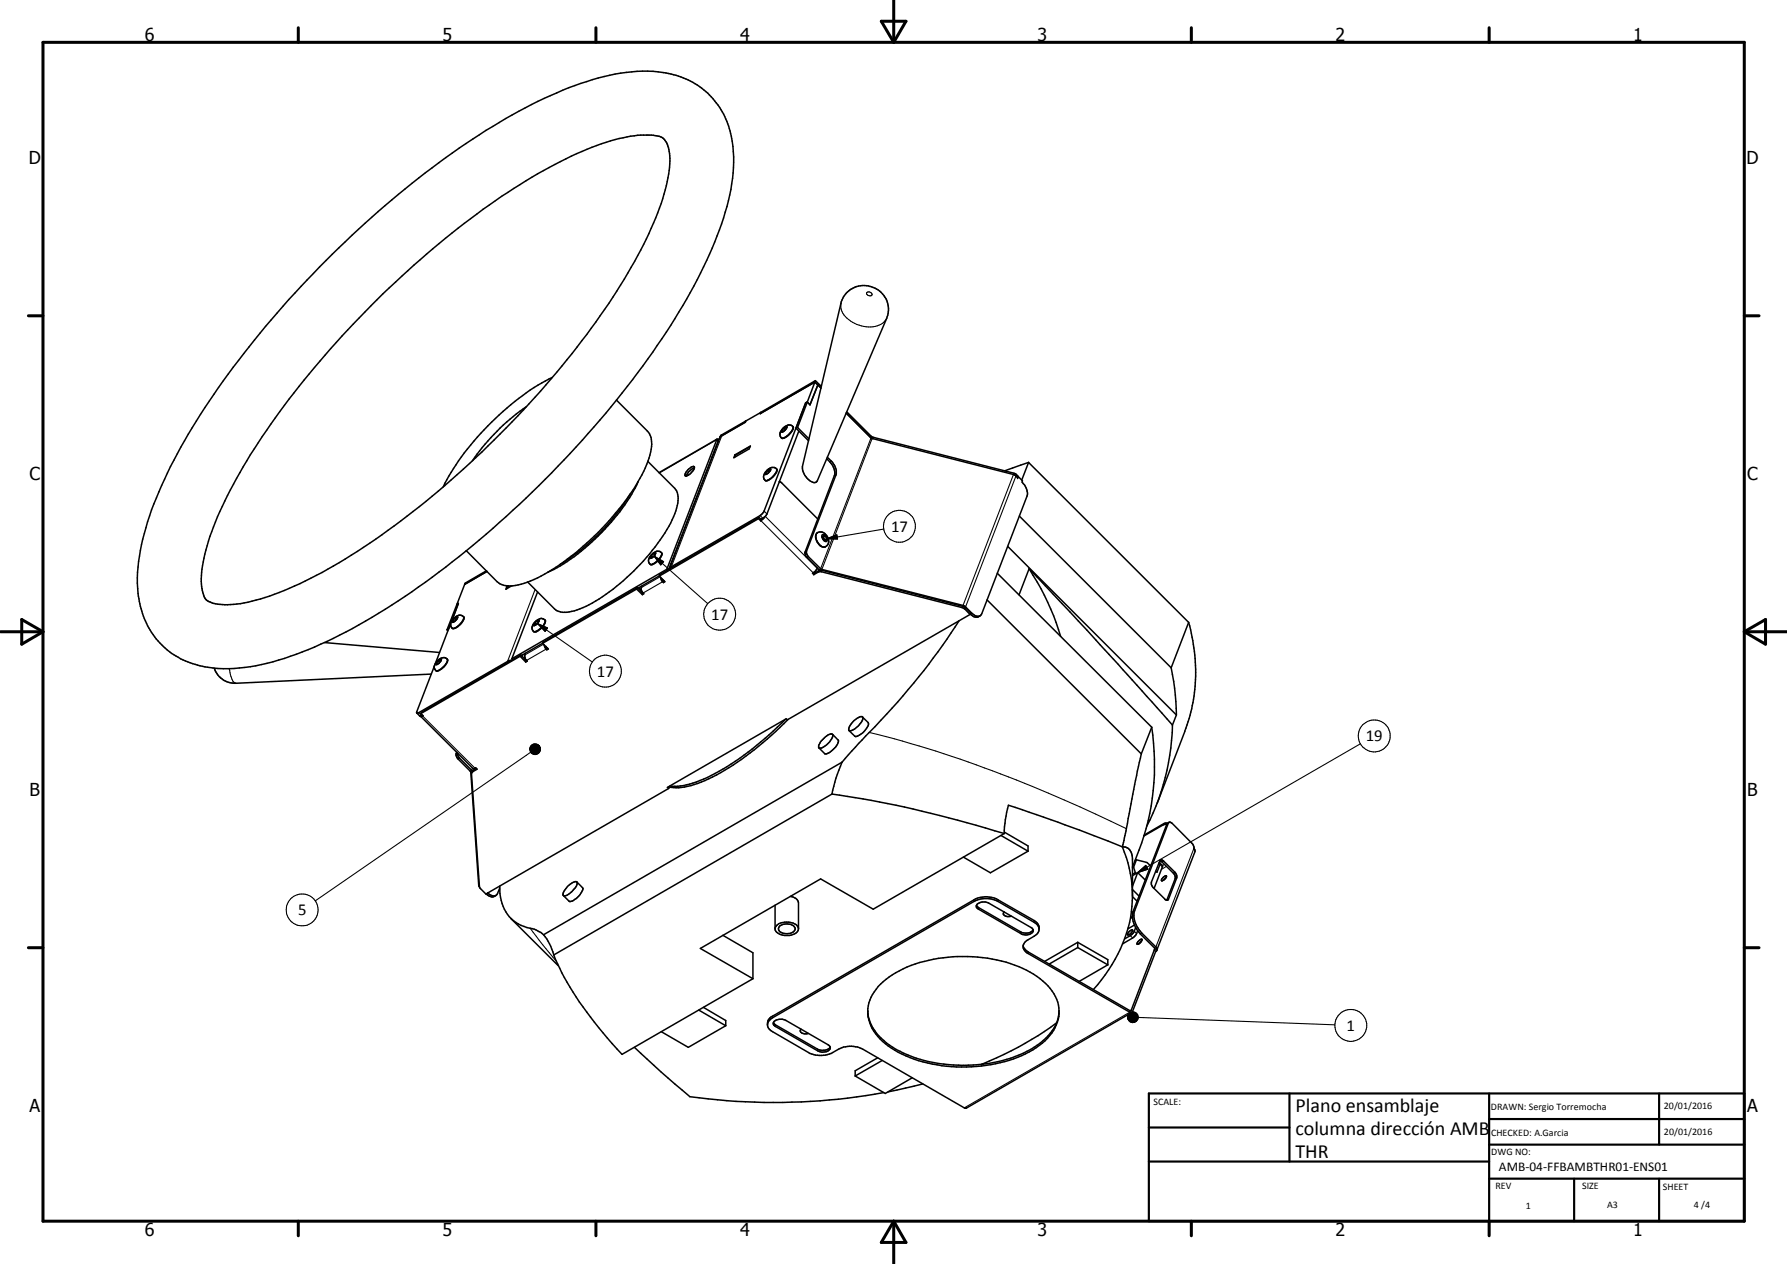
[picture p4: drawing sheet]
<svg xmlns="http://www.w3.org/2000/svg" width="420mm" height="297mm" viewBox="0 0 420 297" stroke-linecap="round" stroke-linejoin="round" font-family="sans-serif">
<g fill="none" stroke="#000" stroke-width=".35">
<path d="M78.1 59.7a210.9 210.9 0 0 1 40.8-31.8 86.1 86.1 0 0 1 25.7-10.5 27.7 27.7 0 0 1 16.6 1.1 18.9 18.9 0 0 1 11.2 17.1 43.8 43.8 0 0 1-3.2 18.4 136.6 136.6 0 0 1-19.3 33.6 232.2 232.2 0 0 1-59.3 55.6 100.4 100.4 0 0 1-27.8 12.7 31.2 31.2 0 0 1-16.9 .2 18.5 18.5 0 0 1-13.4-16 41.6 41.6 0 0 1 2.7-18.9 128.3 128.3 0 0 1 18.5-33.3l7.4-9.6 6.8-7.9zM87.3 71.8a188.7 188.7 0 0 1 41.8-32.4 63.7 63.7 0 0 1 19.2-7.4l2.4-.3 2.9 .1a3.4 3.4 0 0 1 3.7 3.3 21.8 21.8 0 0 1-1.2 10.5 89.1 89.1 0 0 1-11.1 22.8 216.2 216.2 0 0 1-63.8 63 76.4 76.4 0 0 1-23.8 10.3 13.6 13.6 0 0 1-8.4-.4 3.1 3.1 0 0 1-1.3-2.2 21.4 21.4 0 0 1 1-10.9 97.8 97.8 0 0 1 14-27.1 206.7 206.7 0 0 1 24.6-29.3zM199 68.9a5.7 5.7 0 0 1 6.8-1.1 5.7 5.7 0 0 1 2.9 6.2l-16.5 38.9a1.01 1.01 0 0 1-1.7 .2 4.1 4.1 0 0 1-1.8-3.5l9.1-38.7 .5-1.1zM123.8 95.5a51.4 51.4 0 0 0-12.7 12.8M129.9 88.7a62.5 62.5 0 0 0-22.1 19.6l-2.3 3.6-1.3 2.5M144.9 94l7.3 7.3a5.2 5.2 0 0 1 .8 4.9 33.5 33.5 0 0 1-6.7 12.5 58.7 58.7 0 0 1-21.6 17.8 12.4 12.4 0 0 1-5.3 1.2M175.3 99l-.1 .2-5.7 3.3M175.3 99l-.1 .3-5.7 3.2M175.3 99l-5.8 3.3-.3 .5M178.8 96.9l-3.5 2.1M189.8 94.5l-.4 .2-9.8 25.6-.4 .4-21.4 12.5-.5 .6 11.9-30.9M189.8 94.5l-2.3 6"/>
<path d="M191.6 89.8l-12.9 7.4 .1-.3M191.6 89.8l.7 .6M191.6 89.8l-1.8 4.7M191.6 89.8l1.4 1.4-.7-.8M191.6 89.8l-12.8 7.4 .1-.3M191.7 89.5l-12.8 7.4M191.7 89.5l1.4 1.3M191.7 89.5l-.1 .3M192.3 90.4l-1.9 4.7-.6-.6M199 97.1l5.8 5.8M199.1 96.8l6.1 5.9 33.2 8.5 1 .7-.1 .3M148.2 116.1a49.5 49.5 0 0 1-16.5 16.5"/>
<path d="M150.1 113.2a49.5 49.5 0 0 1-18.3 19.8l-3 1.5M152.3 108.5l6.4 6.3a4.4 4.4 0 0 1 .5 4 27.6 27.6 0 0 1-5.8 10.5 49.5 49.5 0 0 1-15.6 13.2 10.8 10.8 0 0 1-6 1.3l-.8-.2-.6-.5-6.3-6.3M161.7 110.5a1.47 1.47 0 0 1 1.6-.8 2.71 2.71 0 0 1-2.1 2.1l-.1-.5zM162.6 119.9h.1M163 118.8l.1 .1M163.3 110l-.4 .1a3.1 3.1 0 0 0-1.5 1.7M163.6 117.3h.1M167.4 107.4h.1M167.8 106.3h.1M168.4 104.7l.1 .1M168.5 103.3h.6M168.5 103.3l-.2 .1 .2-.1"/>
<path d="M168.5 103.3l-13.6 7.8M168.5 103.3l.4 .4-11.6 30.1M168.5 103.3l-11.7 30.5M168.8 103.7h.1M169.4 102.6l-.2 .3M169.5 102.5l-.3 .4M172.8 106.9l3.6-2.1-.3 .7-3.6 2.1zM172.8 106.9l.1 .1M176.3 104.9l-3.4 2.1-.2 .5M180 111.1l.2 .2M180.3 110.6a1.58 1.58 0 0 1 2.4-.4 3.2 3.2 0 0 1-1.9 2.6 .91 .91 0 0 1-1.2-.2 .91 .91 0 0 1 .1-1.2zM180.5 110.6l.5-.3v.3l-.4 .5-.5 .3-.1-.3"/>
<path d="M180.5 110.6l-.5 .5M180.5 110.6l.3 .3M183.2 113.2l.5 .2 8.6 8.6M183.2 113.2h.1M183.9 101.2l.2 .1M184.1 100.6a1.43 1.43 0 0 1 2.5-.1 3.6 3.6 0 0 1-2.7 2.5 1.5 1.5 0 0 1 .2-2.4zM184.3 100.6l.5-.2 .1 .2-.9 .8-.1-.2M184.3 100.6l-.4 .6M184.3 100.6l.3 .4M187.5 100.5l-.4 .1 3 3M187.5 100.5l2.7 2.6M187.8 101.3l-7.5 19.5-.4 .6-1 .6"/>
<path d="M194.4 107.8a4.1 4.1 0 0 1 1.8 3.8l-6.9 18.2 .3 1.1 3.2 3.1M194.5 107.4a4.4 4.4 0 0 1 2 4.2l-6.9 18.1 .1 .5 .4 .6 3 3 33.3 8.5 .5 .2 2.4 2.2h1.1M204.7 102.8l.1 .1M204.8 102.9l.4 .2M204.8 102.9l33.5 8.6 .6 .3M238.7 111.7l.6 .6 .1-.3M239.4 112l1 1a.77 .77 0 0 0 .5 .9 3.3 3.3 0 0 1 .6 2.7l-10.7 27.6-.4 .5M239.4 112l-.1 .1M241.8 108.7l-1.6 4.1M241.8 108.7l-5.6 2M241.8 108.7l37.7 37.6M109.3 137.3l-1.9 4.7"/>
<path d="M109.6 129.4l7.3 7.3a3.6 3.6 0 0 0 2.5 1M114.3 134.2l-4.9 2.8-.1 .3M114.5 134.3l-5.2 3M119.2 137.8h.1M119.4 137.7l-.2 .1M119.6 137.7l-.3 .1-.2 .5M120.3 137.7l-1.4 .8 .3-.7M126.4 139.1l-6.1 15.7M149.7 138.4l-27.1 15.7 .2-.2v.4M149.7 138.4l1.3 1.3M149.8 138.1l-22.1 12.8-.1 .3 1.3 1.3-.3 .2M149.8 138.1l-.1 .3"/>
<path d="M149.8 138.1l1.4 1.3M150.2 138.1l.6 .6M150.9 137.7l-.2 .7 .5 1M151.2 139.4l-.2 .3M151.2 139.4h.1M151.2 139.4l.2 .1-.4 .2M153.2 130.6l.2 .3M153.4 130.1a1.36 1.36 0 0 1 2.2-.1 3.6 3.6 0 0 1-2.6 2.7 1.42 1.42 0 0 1 .1-2.2zM153.7 130.1h.3l-.1 .5-.6 .4-.3 .1 .2-.5M153.7 130.1l-.5 .5M153.7 130.1l.3 .2M155 135.3l-5.1 3"/>
<path d="M155 135.4l1.3 1.3-.3 .2M155.4 135.7l.1 .7 .5 .5M155.7 136.1l.4 .5M156.1 136.6l-.1 .3M156.2 136.5l-.1 .1M156.8 133.8l.2 .2M156.8 133.8l-36.5 21M157.6 132.8h.1M157.8 132.5h.1M158.2 131.4h.1M158.8 129.8h.1M159.6 127.6h.1"/>
<path d="M162 121.6h.1M178.3 121.9l.5 .5M178.3 121.9l-23.3 13.5M178.5 121.6l-23.4 13.4-.1 .4M178.5 121.6l.5 .5M178.5 121.6l-.2 .3M179 122.1l-.2 .3M179.2 121.9l-.2 .2M179.8 121.5l-1 .9M191.3 134.5l.2 .2M191.3 135l1.3-.6h.6l33 8.4 .7 .3 1.2 1.3M191.5 134.7l1.2-.7h.6l33.3 8.5 1.6 1.6-.1 .3"/>
<path d="M191.5 134.7l-.2 .3M192 125.3a1.92 1.92 0 0 1 2.1 .2 1.92 1.92 0 0 1 .7 2 1.25 1.25 0 0 1-1.2 1.1 1.25 1.25 0 0 1-1.2-.9 1.9 1.9 0 0 1-.4-2.4zM192.2 133.5l-.5 .7-.7 .5 .3 .3M193.4 126.2h.2M193.6 126.2l.3 .7M193.9 126.9h.1M194 126l-.4-.2-.2 .4 .3 .7 .5 .1 .2-.4M194 126l.4 .6M194 126l-.4 .2M194.4 126.6l-.5 .3M234.5 134.7l36.3 36.2M236.9 128.4l39.7 39.6"/>
<path d="M239.7 121.3l35.7 35.6M242 133.6a61.4 61.4 0 0 1 7.4 16M242 133.6l-2.4 6.2M242 133.6l13.6 14.5 20.1 22.3M50.4 157a5.2 5.2 0 0 0 5 3.6l46-2.2M76.3 151l27 2.3M102.1 156.5l-4.1 11.1M102.6 155.8l.2 .2M102.7 155.4a1.63 1.63 0 0 1 2.5-.5l.1 .2a3.6 3.6 0 0 1-2.5 2.6 1.21 1.21 0 0 1-.3-2zM103 155.3l.5-.3 .1 .3-.4 .5-.5 .3-.1-.3M103 155.3l-.4 .5M103 155.3l.4 .3"/>
<path d="M105.1 148l.2 .2M105.9 146.6l-3.5 9.4M105.9 146.6l-.4 1.2-.4 .2M106.5 145.9l.2 .1M106.5 145.5a1.77 1.77 0 0 1 2.5-.6 3.1 3.1 0 0 1-2.2 2.8 1 1 0 0 1-.9-.7 1 1 0 0 1 .3-1.1zM106.9 145.3l.5-.3 .1 .3-1 .8v-.2M106.9 145.3l-.4 .6M106.9 145.3l.3 .4M107.4 142l.4-.2-1.6 4.2M107.4 142l-2.3 6M120.2 155.2l-.7 .1-21.2 12.3h-.3M120.3 154.8l.3 .2"/>
<path d="M122.3 154.2l-23.3 13.5M122.3 154.2l1.3 1.4M122.4 153.9l-23.3 13.5-.1 .3M122.4 153.9l-.1 .3M122.4 153.9l1.3 1.3M123.3 154.3v.6M123.4 153.6l-.1 .4M123.5 153.5a1.49 1.49 0 0 0 .5 1.9l-.4 .2M123.7 155.2l-.1 .4M123.8 155.2h-.1M125.8 146.4l.3 .3M125.8 146.1l.2-.2a1.48 1.48 0 0 1 2.3-.1 3.4 3.4 0 0 1-2.7 2.7l-.2-.2a1.49 1.49 0 0 1 .4-2.2z"/>
<path d="M126.3 145.9l-.5 .5M126.3 145.9h.3l-.1 .4-.6 .5-.3 .1 .2-.5M126.3 145.9l.2 .3M127.9 151.5l.7 1.2M128.3 151.9l.4 .5M128.7 152.4l-.1 .3M128.8 152.4h-.1M225.5 145.9a169.6 169.6 0 0 1-23.6 28.8l-3.9 4.4M228.1 144.4l-43 24.8-.2-.3-28 16.1 .3 .3M228.1 144.3a1.62 1.62 0 0 0 2.3 .4M232.1 141l36.2 36.2M275.4 156.9l.8 4.8 .4 6.3"/>
<path d="M279.5 146.3a40.2 40.2 0 0 1-1 25.6l-6.4 16.9M279.5 146.3l-4.1 10.6M98 167.6l.7 .7 .6-.3M98.9 168.2l12.3 12.4 .6-.2 .4 .4-1.2 .6-.1 .5 1.8 26.4 .1 .4 1.4 1.4 43-24.8M99 167.7l.5 .5-.5 .2M107.4 176.8l-.2 .6 .2 .6 3.3 3.5 1.9 26.5 .1 .4M107.6 177v.4l.4 .7 3.1 3.1M184.7 169a68.7 68.7 0 0 1-19.3 14.1 16 16 0 0 1-7.9 1.6M185.3 169.1a63.5 63.5 0 0 1-21.2 15l-.9 .3a10.2 10.2 0 0 1-5.9 .5l-.1 .4M194.1 173.1a1.74 1.74 0 0 1 1.6-.5l1.4 1.4a4.2 4.2 0 0 1-2.8 3.2h-.3l-1.5-1.5v-.5l.4-.7zM195.7 172.6l.1 .2a4.9 4.9 0 0 1-2.5 2.9l-.7 .1M198 179.1l-70.2 40.6"/>
<path d="M198 179.1l-1.5 3.8-.9 3.7M202.8 168.5l1.3 1.3a2.99 2.99 0 0 1-1.5 2.6l-1.4 .7-1.6-1.4M202.8 168.5a3 3 0 0 0-2.7 1.6l-.4 .8-.1 .7M202.8 168.5v.1a3.3 3.3 0 0 1-1.7 2.6l-1 .5-.5-.1M268.3 177.2l-4.4 21.8M270.8 170.9a58.6 58.6 0 0 1-4.5 32.9M270.8 170.9l-2.5 6.3M275.7 170.4a54.6 54.6 0 0 1-6.1 23.8M276.6 168l-.9 2.4M111.1 181.2l-.2 .5M112 180.6l-.9 .6M195.6 186.6l-65.4 37.8"/>
<path d="M195.6 186.6a258.2 258.2 0 0 1 40.5 9.3M235.4 196.3l6.3 3.7M236.1 195.5l5.6 3.3v1.2M236.1 195.9l-30.8 17.8-12.4-7.2-28.2 16.4 12.3 7.1M236.1 195.9a25.6 25.6 0 0 1 1-6.7l11.6 4 15.2 5.8M263.9 199a2.27 2.27 0 0 1 2.4 2.7v8.8M263.9 199a29.7 29.7 0 0 1-3.2 28.9l-3.6 4.6M274.3 193.8h-.8l-4.6 2.7M274.5 193.5h-.9l-4.5 2.7M274.5 193.5l-8.1 20.7a5.5 5.5 0 0 0 1.1 4.5M274.9 193.3l-8.1 20.7a5.8 5.8 0 0 0 1.6 5.2l3.5 3.5 .1 .5-.3 .4M274.9 193.3l.3-.1 .4 .3 4.8 4.8 .6 1.9-9 23.1"/>
<path d="M274.9 193.3l-.4 .2M114.3 210.1a1.69 1.69 0 0 0 2.3 .3M114.7 209.8l.5 .5 .8 .3 .6-.2M117.5 208.2a10.5 10.5 0 0 0 2.2 7.2l11.6 11.5M117.5 208.7l-.6 1.5-.3 .2M120.2 215.9a12.2 12.2 0 0 0 5.8 2.6l1.2 .6 .6 .6M127.8 219.7a12.5 12.5 0 0 1 2.4 4.7M133.4 208.3l1.1-.8 1-.3 1.4 1.4a1.55 1.55 0 0 1-.5 1.6 3.3 3.3 0 0 1-2.5 1.6l-1.5-1.4a2.48 2.48 0 0 1 1-2.1zM135.6 207.3l.1 .1a3.9 3.9 0 0 1-1.8 2.6l-.7 .4-.7 .1M170 219.8l7 4.1v6.1M183.3 217.6a2.44 2.44 0 0 1 3.7 .6 1.65 1.65 0 0 1-2.2 1.2 2.09 2.09 0 0 1-1.7-.8v-.6zM185.8 210.7h.4a1.71 1.71 0 0 1 1.5 1.4v6.2a2.09 2.09 0 0 1-2.1 1.5 3.3 3.3 0 0 1-3.2-1l-.2-.4v-5.7"/>
<path d="M187.7 218.1a3.2 3.2 0 0 0-3.9-1.3l-1.2 .7-.4 .6M229.6 212.8l.5 .5 9.9 5.7a2.32 2.32 0 0 0 2.9-.5M229.8 212.5l1.2-.5 1.3 .1 10.1 5.9a.77 .77 0 0 1 .5 .8 .77 .77 0 0 1-.6 .7 2.43 2.43 0 0 1-2.3-.1l-10.1-5.9a.63 .63 0 0 1-.1-1zM236.1 214.3l-.2 .3a1.26 1.26 0 0 0 1.9 .7M241.7 200l-8.8 5.1-6.4-3.7M244.3 218.2l-.3-.8-.8-.7-8.6-4.9a6.2 6.2 0 0 0-5.6 0l-47.4 27.4-.8 .7-.3 .8M265.5 218.9l.8-.4a1.21 1.21 0 0 1-1.2 1.2zM265.8 215.4l.5 .5M266.3 209l1.5 1.6M266.3 210.7l1.1 1.1M266.5 203.8l.4 1.3M266.5 203.8l-.2 .1"/>
<path d="M266.7 217.4l-1.5 .9M266.9 205.1l-.6 .4M266.9 205.1l.3 .2M267 218l-.6 1.3-2 1.3M267.2 202.1l-.7 1.7M267.2 202.1l-.3 .1M267.2 202.1l2.5 .6 .8 .8M267.5 205.1l1.8 1.7M267.5 205.1l-1.2 3.2M267.5 205.1l-1.2 .7M267.5 218.7l-.4 1-.5 .5-2.6 1.6M267.5 218.7l3.9 4.1 .2 .3-.2 .2"/>
<path d="M272.4 202.8l.3 .1M272.7 202.3l.4 .1 2.9 3 .3 .8-1.9 5.4M272.7 202.9l-.7 2.1-.3-.3M272.7 202.9l.6 .7-2 5.2M272.7 202.2l.4-.1 .5 .3 2.7 2.6 .4 .7v.6l-2 5-.3 .2-.4-.1-3-3-.3-.5v-.6zM273.4 206.3l.8-.5a1.16 1.16 0 0 1-1.1 1.1zM274.1 206.2l-.6 .7M130.2 224.4a71.1 71.1 0 0 0 12.6 19.6l3.5 3.8 30.7-17.8M164.3 237.4l6.3 3.6M165.4 236.7l5.2 3.1v1.2M204 237.5a10.9 10.9 0 0 0 5.2 8.1 32.1 32.1 0 0 0 20.8 4.6 26.8 26.8 0 0 0 15.3-5.7 9.3 9.3 0 0 0 3.7-7M207 231.3a26.1 26.1 0 0 1 15.9-6.3 31.6 31.6 0 0 1 21.6 5 9.6 9.6 0 0 1 4.5 8.9 12.4 12.4 0 0 1-7 8.3 35.6 35.6 0 0 1-30.8 .1 12.5 12.5 0 0 1-7.1-8.3 8.9 8.9 0 0 1 2.9-7.7z"/>
<path d="M240.6 222.2l.1 .6 1 .9 24 13.8 .3-.1 5.4-14.1M253.4 221.4l-7.8 4.5M253.4 222.7l-6.7 3.9M253.4 221.4v1.3M253.4 221.4l7.1 4.1v1.2M253.4 222.7l7.1 4M260.5 226.7l-6.8 3.9M267.4 221.9h.1M267.8 221.8l.5-.4 .2-.7-.5 .2-.5 .5-.1 .5M267.8 221.8l-.4 .1M268.4 221.2l-.6 .6M271.4 223.3l.3 .3"/>
<path d="M271.7 223.6l-5.5 14.3-.2 .1-24.3-13.9a1.7 1.7 0 0 1-1.1-1.6 1.7 1.7 0 0 1 1.1-1.6 4.2 4.2 0 0 0 2.4-1.8 2.04 2.04 0 0 0-.9-2.8l-8.6-4.8a5.8 5.8 0 0 0-5.6 0l-47.4 27.3a1.98 1.98 0 0 0-1.2 1.8 1.98 1.98 0 0 0 1.2 1.8l8.5 5a6.6 6.6 0 0 0 7.1-.9 6.2 6.2 0 0 1 5.6 0l24.3 13.9 39-22.5M149.2 246.1l6.2 5.7 6.8 5.9a146.4 146.4 0 0 0 45.6-.9M170.6 241l-8.8 5.1-6.3-3.7M181.9 240.3l.4 .5 9.9 5.7a2.33 2.33 0 0 0 3-.5M182 240a2.59 2.59 0 0 1 2.8-.2l9.9 5.7a.85 .85 0 0 1 .5 1 .85 .85 0 0 1-.9 .6l-.9 .2-.9-.2-10.2-5.9-.4-.5-.1-.3zM188.4 241.9l-.2 .2a1.26 1.26 0 0 0 1.9 .8M201.1 252.9l7 4.1 6.4-3.7M206.4 248.6l-5.3 3v1.3M207.4 249.2l-6.3 3.7M217 254.7l-8.2 1.9M248.4 240.4a79.8 79.8 0 0 1-17.6 9.7"/>
</g>
<g fill="none" stroke="#000" stroke-width=".25">
<path d="M197.7 71.2a4.3 4.3 0 0 0 2.7 4.5 6.7 6.7 0 0 0 7.4 0l.7-.9M203.8 68.7a.67 .67 0 0 1 .8 0 .67 .67 0 0 1 .3 .7 .69 .69 0 0 1-.8 .1 .69 .69 0 0 1-.3-.8zM168.3 103.4l-13.3 7.8M168.8 104l-.1 .1M169.6 102.2l-.1 .3M169.7 102.4l-11.9 30.8 .2 .1M180.1 110.8l.7-.6h.4a1.37 1.37 0 0 1-1 1.3h-.3zM182.5 110.2a2.83 2.83 0 0 1-1.8 2.5l-.5 .2-.3-.1M184 100.9l.5-.5 .5-.2a1.27 1.27 0 0 1-.8 1.3l-.3 .1-.2-.1zM186.4 100.2a3.3 3.3 0 0 1-2.1 2.7h-.6M195.5 108.4l-.4 .2M196.5 111.6l-.3 .2"/>
<path d="M204.8 102.5l-.1 .3M204.8 102.9l-11.9 30.7-.3 .3M205.1 103l-11.9 31M205.4 102.8l-.1 .3M238.4 111.2l-12.2 31.6M239 111.5l-12 31.1-.1 .1M125.8 138.6l-6.5 16.8 .2 .2M153 130.6l.7-.6 .4-.2 .1 .3a2.05 2.05 0 0 1-1.3 1.2l-.1-.2zM153.8 130.7l2.2 1.3-.6 .8zM153.8 130.7l12.6 11.2M155.2 135.6l-4.4 2.5M155.5 129.8a2.85 2.85 0 0 1-2.1 2.7h-.6"/>
<path d="M155.9 136.4l-.1 .3-4.6 2.7M178.7 121.2l.7 .6M179 122l-.1 .3 12.3 12.3M179.7 120.1l.6 .7M179.9 121.3l12.3 12.3M189.6 129.5l-.3 .2M190.1 130.8l-.4 .2M192.3 125.1a2.18 2.18 0 0 0 .6 3l.7 .4 .5-.1M192.5 134.1l-.1 .4M193.3 134l-.1 .4M193.3 125.6a1.01 1.01 0 0 1 1.1 .5 1.01 1.01 0 0 1-.1 1.2 1.21 1.21 0 0 1-1-1.7zM194.4 126.6l2.4-.9 .1 1z"/>
<path d="M207.8 124.3l-13.4 2.3M54 157.1a3.7 3.7 0 0 0 1.4 3.5M102.7 155.5l.8-.6h.3a1.45 1.45 0 0 1-1.4 1.3zM105.1 154.9a1.66 1.66 0 0 1-.9 1.7l-1.2 .9h-.6M106.9 145.2l.5-.3 .3 .2-.7 .9-.6 .3a.88 .88 0 0 1 .5-1.1zM108.9 144.9l.1 .1a3.7 3.7 0 0 1-2.5 2.7l-.3-.1M125.8 146.3a.74 .74 0 0 1 1-.5 1.74 1.74 0 0 1-1.3 1.3l-.1-.3zM126.4 146.6l2.3 1-.5 .8zM126.4 146.6l12.9 9M127.8 151.4l-4.4 2.5M128.1 145.7a2.94 2.94 0 0 1-2.1 2.6h-.6M128.6 152.2l-.2 .3-4.6 2.7"/>
<path d="M226.9 142.8v.3M228.5 144.1l-.3 .2M98.5 167.5l.6 .6M99.4 168.1l12.3 12.4M107.5 176.9l-.2 .2M108 178.1l-.3 .3M124.5 175.9l2.3-.5-2.3 .7zM124.5 176.1l2.3-.7-2.2 1zM124.6 175.6l2.2-.2-2.3 .5zM124.6 176.4l2.2-1-2.1 1.3zM124.6 175.5h2.2M124.7 176.7l2.1-1.3-1.9 1.5z"/>
<path d="M124.7 175.4h2.1l-2.2 .2zM124.7 176.8l-50.6 34.9M124.9 176.9l1.9-1.5-1.8 1.7zM124.9 175.2l.2-.2 1.7 .4zM124.9 175.2l1.9 .2h-2.1zM125 177.1l1.8-1.7-1.5 1.8zM125.1 175l.3-.1 1.4 .5zM125.4 174.9l.2-.1 1.2 .6zM125.6 174.8h.3l.9 .6zM125.9 174.8l.9 .6zM126.2 174.9l.6 .5zM126.4 175l.4 .4z"/>
<path d="M126.8 175.4l-1.3 1.9-.2-.1zM126.8 175.4l-1 1.9h-.3zM126.8 175.4l-.7 1.9h-.3zM126.8 175.4l-.5 1.8-.2 .1zM126.8 175.4l-.2 1.7-.3 .1zM126.8 175.4v1.5l-.2 .2zM126.8 175.4l.1 1.3-.1 .2zM126.8 175.4l.1 1.3zM126.8 175.4l.2 1zM126.8 175.4l.2 .7zM126.8 175.4l.2 .5zM126.8 175.4l.1 .2z"/>
<path d="M204.4 172.1a306.4 306.4 0 0 1 60.4 22.6M319.9 174.8l-52.4 30.3M110.7 181.5h.2M111.1 180.5l-.2 .5-.3 .2M111.3 181l-.1 .4M111.5 180.6l-.1 .4M273.6 193.5l-.1 .3M274.7 193.5l-.3 .2M280.7 199.4l-8.9 23.1M112.6 208h.1M114.7 209.8l-.3 .3M124.7 218.1l6.1 7.7"/>
<path d="M229 211.5v.3M230.1 213.3v.4M234.6 211.5v.3M240 219v.4M243.2 216.3v.4M265.8 219.9l.5 .5M266.7 218.8l.5 .6M266.8 214l-.4 .2M267.5 205.1l1.9-1.7 .5 .9zM268.4 219.2l-.3 .3M272.7 203.2l.6 .5M273.6 202.4l-.4 .2"/>
<path d="M273.8 203.1l-.5 .3M274.3 203.6l-1.2 .7M274.7 211.3l-.3 .2M276.3 205l-.4 .2M276.7 206.3l-.4 .2M181.6 238.8v.4M241.7 223.7v.4M265.1 239l.1 .6zM265.1 239l.3 .8zM265.1 239l.4 1zM265.1 239l.7 1.2zM265.1 239l.9 1.2h-.2z"/>
<path d="M265.1 239l1.2 1.3-.3-.1zM265.1 239l1.4 1.3h-.2zM265.1 239l1.7 1.2-.3 .1zM265.1 239l1.9 1.1-.2 .1zM265.1 239l2.1 .9-.2 .2zM265.1 239l2.3 .7-.2 .2zM265.1 239l2.4 .5-.1 .2zM265.1 239l2.5 .3-.1 .2zM265.1 239h2.5v.3zM265.1 239l2.5-.3v.3zM265.1 239l2.4-.5 .1 .2zM265.1 239l2.2-.7 .2 .2z"/>
<path d="M265.1 239l2-1 .2 .3zM265.1 239l1.8-1.1 .2 .1zM265.1 239l1.5-1.2 .3 .1zM265.2 238.8l-.1 .2zM265.2 238.5l-.1 .5zM265.4 238.3l.2-.2-.5 .9zM265.4 238.3l-.3 .7zM265.6 238.1l.2-.2-.7 1.1zM265.6 237.5v.4l-38.9 22.4M265.8 237.5l.2-.1 .3 .3M265.8 237.9h.3l-1 1.1zM266.1 237.9l.2-.1-1.2 1.2z"/>
<path d="M266.3 237.8h.3l-1.5 1.2zM267.6 239.1l46.2 1.7M271.6 222.9l-.2 .4M182.3 240.8v.4M192.2 246.5v.4"/>
<circle cx="211.5" cy="123.7" r="3.8"/>
<circle cx="142.3" cy="157.7" r="3.7"/>
<circle cx="169.2" cy="144.3" r="3.7"/>
<circle cx="323.1" cy="173" r="3.8"/>
<circle cx="71" cy="213.8" r="3.8"/>
<circle cx="317.6" cy="241" r="3.8"/>
</g>
<g fill="#000">
<circle cx="175.3" cy="99" r=".18"/>
<circle cx="178.8" cy="96.9" r=".18"/>
<circle cx="239.3" cy="112.2" r=".18"/>
<circle cx="114.7" cy="209.8" r=".18"/>
<circle cx="230.8" cy="250.1" r=".18"/>
</g>
<g fill="none" stroke="#000" stroke-width=".71">
<path d="M10.1 9.9h400v277.1h-400zM70.1 6.5v3.4M140.1 6.5v3.4M207.2 5h5.8l-2.9 4.9zM210.1 0v9.9M280.1 6.5v3.4M350.1 6.5v3.4M6.7 74.2h3.4M410.1 74.2h3.5M.1 148.5h10M5.1 145.6l5 2.9-5 2.9zM410.1 148.5h10"/>
<path d="M410.1 148.5l5-2.9v5.8zM6.7 222.7h3.4M410.1 222.7h3.5M70.1 287v3.4M140.1 287v3.4M210.1 287v10M210.1 287l2.9 5h-5.8zM280.1 287v3.4M350.1 287v3.4"/>
</g>
<path d="M270.1 257h140v30h-140zM303.2 257v16M350.1 257v30M390.1 257v12M270.1 265h33.1M270.1 273h80M350.1 277h60M350.1 269h60M350.1 263h60M370.1 277v10M390.1 277v10" fill="none" stroke="#000" stroke-width=".51"/>
<g fill="#000">
<path d="M153.8 130.7l2.2 1.3-.6 .8zM194.4 126.6l2.4-.9 .1 1zM126.4 146.6l2.3 1-.5 .8zM126.4 175l.4 .4zM126.2 174.9l.6 .5zM125.9 174.8l.9 .6zM125.6 174.8h.3l.9 .6zM125.4 174.9l.2-.1 1.2 .6zM125.1 175l.3-.1 1.4 .5zM124.9 175.2l.2-.2 1.7 .4zM124.6 175.6l2.2-.2-2.3 .5zM124.5 175.9l2.3-.5-2.3 .7z"/>
<path d="M124.5 176.1l2.3-.7-2.2 1zM124.6 176.4l2.2-1-2.1 1.3zM124.7 176.7l2.1-1.3-1.9 1.5zM124.9 176.9l1.9-1.5-1.8 1.7zM125 177.1l1.8-1.7-1.5 1.8zM126.8 175.4l-1.3 1.9-.2-.1zM126.8 175.4l-1 1.9h-.3zM126.8 175.4l-.7 1.9h-.3zM126.8 175.4l-.5 1.8-.2 .1zM126.8 175.4l-.2 1.7-.3 .1zM126.8 175.4v1.5l-.2 .2zM126.8 175.4l.1 1.3-.1 .2z"/>
<path d="M126.8 175.4l.1 1.3zM126.8 175.4l.2 1zM126.8 175.4l.2 .7zM126.8 175.4l.2 .5zM126.8 175.4l.1 .2zM267.5 205.1l1.9-1.7 .5 .9zM265.1 239l.1 .6zM265.1 239l.3 .8zM265.1 239l.4 1zM265.1 239l.7 1.2zM265.1 239l.9 1.2h-.2zM265.1 239l1.2 1.3-.3-.1z"/>
<path d="M265.1 239l1.4 1.3h-.2zM265.1 239l1.7 1.2-.3 .1zM265.1 239l1.9 1.1-.2 .1zM265.1 239l2.1 .9-.2 .2zM265.1 239l2.3 .7-.2 .2zM265.1 239l2.4 .5-.1 .2zM265.1 239l2.5 .3-.1 .2zM265.1 239l2.4-.5 .1 .2zM265.1 239l2.2-.7 .2 .2zM265.1 239l2-1 .2 .3zM265.1 239l1.8-1.1 .2 .1zM265.1 239l1.5-1.2 .3 .1z"/>
<path d="M266.3 237.8h.3l-1.5 1.2zM266.1 237.9l.2-.1-1.2 1.2zM265.8 237.9h.3l-1 1.1zM265.6 238.1l.2-.2-.7 1.1zM265.4 238.3l.2-.2-.5 .9zM265.4 238.3l-.3 .7zM265.2 238.5l-.1 .5zM265.2 238.8l-.1 .2z"/>
</g>
<path d="M265.1 239.1h2.5M265.1 238.9h2.5" fill="none" stroke="#000" stroke-width=".3"/>
<path d="M124.7 175.3h2.1" fill="none" stroke="#000" stroke-width=".24"/>
<g font-size="4.7">
<text x="304.6" y="261.2">Plano ensamblaje</text>
<text x="304.6" y="266.6">columna dirección AMB</text>
<text x="304.6" y="272">THR</text>
</g>
<g font-size="4.2">
<text x="34" y="9.6">6</text>
<text x="104" y="9.6">5</text>
<text x="174" y="9.6">4</text>
<text x="244" y="9.6">3</text>
<text x="314" y="9.6">2</text>
<text x="384" y="9.6">1</text>
<text x="6.8" y="38.7">D</text>
<text x="410.6" y="38.7">D</text>
<text x="7" y="112.9">C</text>
<text x="410.8" y="112.9">C</text>
<text x="7" y="187.1">B</text>
<text x="410.8" y="187.1">B</text>
<text x="7" y="261.4">A</text>
<text x="410.8" y="261.4">A</text>
<text x="34" y="290.4">6</text>
<text x="104" y="290.4">5</text>
<text x="174" y="290.4">4</text>
<text x="244" y="290.4">3</text>
<text x="314" y="290.4">2</text>
<text x="384" y="290.4">1</text>
</g>
<g font-size="3.9">
<text x="209.5" y="125">17</text>
<text x="167.2" y="145.6">17</text>
<text x="140.4" y="159">17</text>
<text x="321.1" y="174.2">19</text>
<text x="70.1" y="215.1">5</text>
<text x="316.6" y="242.2">1</text>
</g>
<text font-size="3.1" x="352.4" y="275.2">AMB-04-FFBAMBTHR01-ENS01</text>
<g font-size="2.4">
<text x="271.2" y="259.7">SCALE:</text>
<text x="350.6" y="260.8">DRAWN: Sergio Torremocha</text>
<text x="391.2" y="260.6">20/01/2016</text>
<text x="350.6" y="267">CHECKED: A.Garcia</text>
<text x="391.2" y="266.7">20/01/2016</text>
<text x="350.6" y="271.4">DWG NO:</text>
<text x="351.6" y="279.3">REV</text>
<text x="372" y="279.4">SIZE</text>
<text x="391" y="279.6">SHEET</text>
<text x="358.7" y="284.1">1</text>
<text x="377.9" y="283.8">A3</text>
<text x="398.3" y="283.8">4 /4</text>
</g>
</svg>
